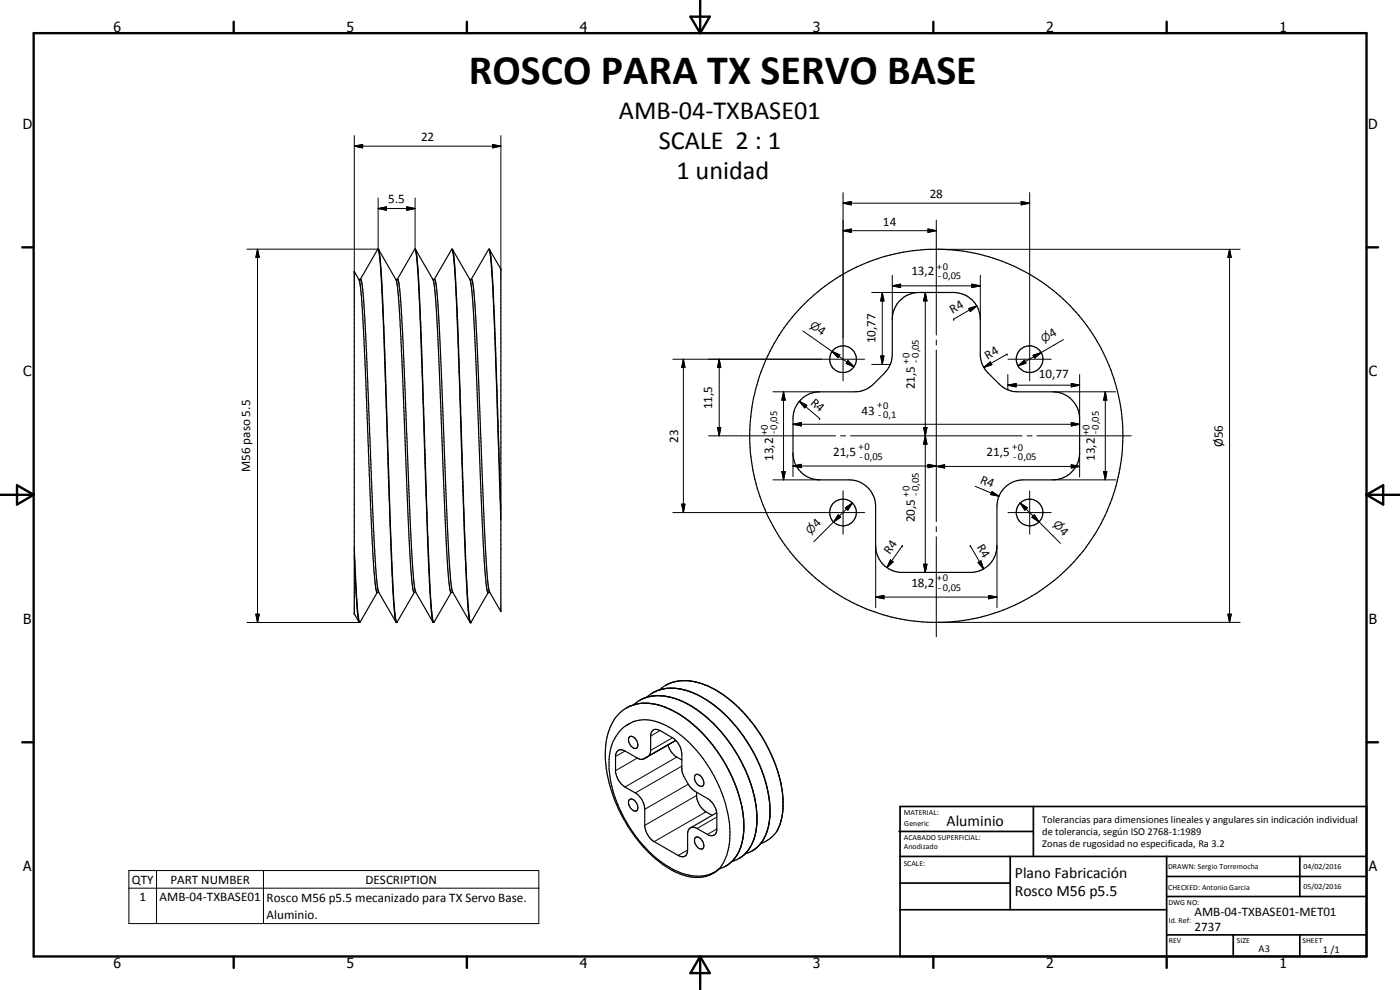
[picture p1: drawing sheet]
<svg xmlns="http://www.w3.org/2000/svg" width="420mm" height="297mm" viewBox="0 0 420 297" stroke-linecap="round" stroke-linejoin="round" font-family="sans-serif">
<g fill="none" stroke="#000" stroke-width=".35">
<path d="M113.4 74.8h.1M113.5 74.8h.1M113.6 74.8l5.3 9.2 .5 3.1 1 16.5 2.8 65.3a39.4 39.4 0 0 0 1 8.8h.6M113.6 74.8l.7 5.5 .9 17.9 2.3 67.6a198.9 198.9 0 0 0 1.1 19.3l.5 1.7M124.5 74.8h.2M124.7 74.8l.7 5 .7 14 2.9 80.9 .5 8.3 .6 3.7M124.7 74.8l5.3 9.2 .5 3.1 1.1 18.4 2.5 61.3a45.9 45.9 0 0 0 1.2 10.9h.6M135.6 74.8h.1M135.7 74.8l.3 1.3 .4 4.1 .4 6.7 3 83.9 .7 11.6 .6 4.3M135.8 74.8h-.3l-5.2 9M135.8 74.8l.5 3.3 .8 11.7 2.3 69.1 .8 19a37.9 37.9 0 0 0 1.1 8.8M135.8 74.8l5.3 9.2 .5 3.1 1.1 18.4 2.6 62 .8 9.2 .3 1h.6"/>
<path d="M146.7 74.8h.1M146.7 74.8l-5.3 9M146.7 74.8a26.3 26.3 0 0 1 .9 7.8l.9 17.5 1.8 54.2M146.8 74.8l.1 .1M146.9 74.8l3.4 5.9v102.8l-3.5-6-.5-4.4-1-17.1-2.7-63.3a35.7 35.7 0 0 0-1-8.9h-.6M146.9 74.9l.7 5.1 .8 14.5 1.9 58.6M107.7 83.8l.7 .1 .2 1 .8 8.4 2.7 65.5 1 16 .5 2.8 5.3 9.1M108.2 83.8l5.2-9 .3 .8 .3 2.5 .8 13.4 3 83.9 .7 9.6 .3 1.5 .3 .3M118.8 83.8l.6 .1 .3 1 .8 8.4 2.6 63.7 1.1 17.8 .5 2.7 5.3 9.2M119.2 83.8l5.3-9a3.5 3.5 0 0 1 .5 2.4l1 15.3 3 84.5a46.3 46.3 0 0 0 1 9.6l.1 .2M129.9 83.8l.6 .1a38.1 38.1 0 0 1 1 8.8l2.7 64.3 1.1 17.8 .5 2.7 5.2 9.2M270.2 90.1a8 8 0 0 1 5.6-2.3h10.4a7.9 7.9 0 0 1 8 8v11.1a8 8 0 0 0 2.3 5l3.4 3.3a7.6 7.6 0 0 0 5.6 2.4h10.5a8.1 8.1 0 0 1 8 8v10.4a8.1 8.1 0 0 1-8 8h-8.8a7.9 7.9 0 0 0-8 8v11.7a8 8 0 0 1-7.3 8h-21.8a8 8 0 0 1-7.3-8v-11.7a8 8 0 0 0-8-8h-8.8a8 8 0 0 1-8-8v-10.4a8 8 0 0 1 8-8h10.5a7.9 7.9 0 0 0 5.7-2.4l3.3-3.3a8.3 8.3 0 0 0 2.3-5.6v-10.5a8.2 8.2 0 0 1 2.4-5.7z"/>
<path d="M150.3 155.2v.8M106.3 166.5l.6 12.1 .4 5.2 .5 2.9M106.3 164.1l.7 14.9 .4 5 .4 2.5 .2 .2M113.2 177.7l-5.1 9h-.3M113.7 177.7l-.6-.1-.3-.9-.8-9.2-2.5-60.1-.9-16.8-.7-6.5-1.6-2.7v102.7l1.5 2.6M124.4 177.7l-5.3 9.1M135.5 177.7l-5.4 9.1M146.5 177.7l-5.2 9M326 164.1a56 56 0 0 0 4.3-59.9 56 56 0 0 0-52.4-29.4 56 56 0 0 0-46.6 81.7 56 56 0 0 0 94.7 7.6M141.1 186.7h.2M188 212.4h.1M188.4 212.2l-.4 .2"/>
<path d="M188.4 217.4l-.2 .1M188.8 217.2l-.4 .2M189.1 211.8a11.9 11.9 0 0 0-6.7 8.3 33.5 33.5 0 0 0 2.8 21.6 44.2 44.2 0 0 0 11.6 16 19.7 19.7 0 0 0 12.8 5.6 9.4 9.4 0 0 0 4.9-1.6M189.5 211.7l-.4 .1M191.2 211.2l-1.3 .4M191.9 210.2l-1.8 1.3M191.9 210.1v.1M192 211.1l-2.9 .7M192.3 209.9l-.4 .3M192.4 211l3.3 .1M192.7 209.7l-.4 .2M193.1 211l-1.8 .2"/>
<path d="M194 211a16.1 16.1 0 0 1 6 1.3M194 209.3l-.9 .2M195.8 207.9h.1M195.9 207.9l-1.9 1.3M195.9 211.2l2 .4 3.1 1.2M195.9 208.8l-1.6 .4M196.6 207.5l-.4 .2M196.8 208.7h1M196.8 208.7l-.4 .1M197.3 208.7l-2.9 .4-2.1 .8M197.7 208.7l.9 .1M197.9 207l-1.3 .5"/>
<path d="M198.2 208.8l2.8 .3M198.7 208.8l4.3 .9M199.3 206.7l-1.4 .3M200 212.3l1 .5M201 212.8l2.1 1.1M201 212.8l1.1 .5M201.2 206.5l-1.5 .1M201.3 209.3l1.7 .4M201.6 206.5h.5M202.2 206.5a19.4 19.4 0 0 1 5.8 1.4M202.5 213.5l2 1.2M203 209.7l3.4 1.5 2 1.3"/>
<path d="M203 209.7l1.4 .6M203.6 214.2l2.9 1.9 1.9 1.6M204.4 206.8l-1.4-.3a11.3 11.3 0 0 0-7.1 1.4M204.5 210.4l3.9 2.1M204.9 206.9a24.2 24.2 0 0 1 7.5 3.3M205.2 215.2a36.7 36.7 0 0 1 8.2 7.8M205.3 204.2a10.8 10.8 0 0 0-7.4 2.8M206.1 204.2l1.7 .2 2.8 .7M208.4 212.5l1.1 .7M208.5 208.1a39.5 39.5 0 0 1 17.5 17.5l.4 .7M208.7 218l1.5 1.4M209.5 213.2a41.9 41.9 0 0 1 9.9 10.2"/>
<path d="M209.5 213.1l3.8 3.2M210.6 205.1a30.1 30.1 0 0 1 10.2 6.4M210.6 205.1a13.1 13.1 0 0 0-10.8 .6M210.6 205.1a37.4 37.4 0 0 1 18.6 16.8l1.1 2.1M210.7 219.9l2.7 3.1M212.3 210.2l2.7 1.9 3.6 3.4M213.7 216.7l2.4 2.5 3.3 4.2M219.1 215.9a45.7 45.7 0 0 1 8.3 12.4 33.9 33.9 0 0 1 3.6 17.3l-.2 1.6-.7 2.5M221.7 212.4a44.4 44.4 0 0 1 13.3 27.5M185.2 225.4a1.81 1.81 0 0 1 2.4-.1l4.6 2.5a3.3 3.3 0 0 0 2.6-1.2l.5-1.5v-4.6a1.71 1.71 0 0 1 1-1.6 1.71 1.71 0 0 1 1.8 .3l3.6 2.1a6.2 6.2 0 0 1 2.9 4.9l.2 5.5 1.8 3.6 1.7 1.9 4 2.4a6.2 6.2 0 0 1 2.8 4.5v5a1.7 1.7 0 0 1-1 1.5 1.7 1.7 0 0 1-1.8-.2l-3.1-1.8a1.74 1.74 0 0 0-2-.2 1.74 1.74 0 0 0-.8 1.8v4.9a1.73 1.73 0 0 1-.9 1.8 1.73 1.73 0 0 1-2-.2l-7.2-4.2a6.2 6.2 0 0 1-2.8-4.5v-5.6a6.2 6.2 0 0 0-2.8-4.5l-3.1-1.8a6.6 6.6 0 0 1-2.9-4.5v-5zM188.8 221.2l.2-.1a1.96 1.96 0 0 1 2.3 1.5 1.1 1.1 0 0 1 .1 1.4 1.1 1.1 0 0 1-1.4 .4 2.82 2.82 0 0 1-1.3-3zM200.5 223.5a6.3 6.3 0 0 0 2.6 3.7l1.5 .8"/>
<path d="M202.8 222.2l-9.6 5.5M208.7 232.5a1.96 1.96 0 0 1 2.4 1.6 1.13 1.13 0 0 1-.6 1.9 2.5 2.5 0 0 1-1.8-3.5zM209.1 237.7a6.3 6.3 0 0 0 2.8 5.9l1.8 1M213.4 223a46.4 46.4 0 0 1 6.9 11.6M213.4 223l2.1 2.7 2.5 4.1M218.3 230.4l1.8 3.7 1.4 3.7M219.4 223.4l.4 .6M219.8 224l2.7 4.5 1.8 4 1.5 4.1 .6 2.6a27 27 0 0 1 .7 9l-.7 3.3M219.8 224a41.3 41.3 0 0 1 7.4 21M220.6 235.3l.9 2.5M221.5 237.8a30.2 30.2 0 0 1 1.7 8.9M221.5 237.8l.2 .6"/>
<path d="M221.7 238.4l.8 3.2M226.5 226.5l2.4 5.5M229 232.3l1.2 4 .8 4.5M230.7 224.7a35.1 35.1 0 0 1 4.1 19.8l-.2 .9M188.8 240a1.59 1.59 0 0 1 2.3 1.1 1.33 1.33 0 0 1-.6 2.3 2.63 2.63 0 0 1-1.7-3.4zM208.7 251.2a2.21 2.21 0 0 1 2.5 2.3l-.1 1a1.3 1.3 0 0 1-2.2-.8 2.04 2.04 0 0 1-.2-2.5zM215.1 243.8l-7.9 4.6M217.9 259.8h.1M218.3 259.5l-.3 .3M219 259.1l-.4 .2M220.5 257.5a8.8 8.8 0 0 1-4.7 3.2M220.9 257l-.3 .3"/>
<path d="M222.2 257.3l-.4 .3M222.3 254.2a10.8 10.8 0 0 1-2.7 4.4M222.3 254.2l-1.3 2.6M222.7 242.2l.2 1.3M222.7 252.9l-.4 1.3M223 244.1v.5a23.1 23.1 0 0 1-.3 8.3M223 256.7l-.6 .5M223.2 247v2.8l-.5 3.1M223.6 256.2l-.3 .3M223.7 256.2l-1.7 1.2-2.3 1M224.4 255.3l-.7 .9M225.5 253.5l-1.9 2.7"/>
<path d="M226.2 251.9l-.6 1.3M226.3 251.5l-.8 2.2-1 1.5M226.4 251.5l-.2 .4M226.6 254.7l-1 .7-2 .8M227.1 246.7l-.2 2.8-.6 2M227.2 246.1l-.1 .5M227.9 253.6l-2.1 1.7M227.9 253.6l-1.2 1M229.1 252l-1 1.3M229.4 251.2l-1.5 2.4M229.9 250.1l-.3 .9M231 241v4.4a15.7 15.7 0 0 1-1.9 6.4"/>
<path d="M233.2 249.4a9.9 9.9 0 0 1-4.9 3.7M234.6 245.4l-.5 1.7-.9 2.3M234.6 245.4l-.6 2.4-.8 1.6M235 241.9l-.4 3.5M214.5 261.7l-.6 .4M215.2 261.2l-.7 .5M215.8 260.6a15.6 15.6 0 0 0 3.3-11 40.7 40.7 0 0 0-17.5-31 13.6 13.6 0 0 0-11-2.2 12.2 12.2 0 0 0-7.8 11.5 38.6 38.6 0 0 0 11.5 27.1 23.3 23.3 0 0 0 14 7.8 10 10 0 0 0 6.9-1.6M215.8 260.6l-1.3 1.1M215.8 260.6l-.6 .6"/>
<circle cx="253" cy="107.8" r="4"/>
<circle cx="309" cy="107.8" r="4"/>
<circle cx="253" cy="153.8" r="4"/>
<circle cx="309" cy="153.8" r="4"/>
</g>
<g fill="#000">
<circle cx="135.6" cy="74.8" r=".18"/>
<circle cx="106.3" cy="81.4" r=".18"/>
<circle cx="108.2" cy="83.8" r=".18"/>
<circle cx="119.3" cy="83.8" r=".18"/>
<circle cx="146.5" cy="177.7" r=".18"/>
<circle cx="106.3" cy="184.1" r=".18"/>
<circle cx="141.3" cy="186.7" r=".18"/>
</g>
<g fill="none" stroke="#000" stroke-width=".3">
<path d="M106.3 43.9l2.5-.6v1.1zM106.3 43.9h44M106.3 40.7v40.7M113.5 59.4v15.4M124.6 59.4v15.4M147.8 43.3l2.5 .6-2.5 .5zM150.3 40.7v40M253 57.8v56.5M309 57.8v56.5M74.1 74.8h39.3M77.3 74.8l.5 2.5h-1zM77.3 74.8v112"/>
<path d="M113.5 62.6l2.5-.5v1zM113.5 62.6h11.1M122.1 62.1l2.5 .5-2.5 .5zM253 61l2.5-.5v1zM253 69.2l2.5-.5v1zM253 61h56M253 69.2h28M278.5 68.7l2.5 .5-2.5 .5zM281 66v34.5M281.1 74.8h91.1M306.5 60.5l2.5 .5-2.5 .5zM369 74.8l.5 2.5h-1z"/>
<path d="M369 74.8v111.9M240.9 99.3l8.8 6.2M261.6 87.8h14.2M264.8 87.8l.5 2.5h-1zM264.8 87.8v21.5M267.8 85.8l2.5-.5v1zM267.8 85.8h26.4M267.8 82.6v13.2M277.7 87.8l.5 2.5h-1zM277.7 87.8v83.8M286.2 95.8h.1M290.7 92.6l2.4-.8-1.9 1.7z"/>
<path d="M291.7 85.3l2.5 .5-2.5 .5zM293.1 91.8l-6.9 4M294.2 82.6v13.2M201.9 107.8h57.6M205.1 107.8l.5 2.5h-1zM205.1 107.8v46M215.8 107.8l.5 2.5h-1zM215.8 107.8v23M232 117.6h14M235.2 117.6l.5 2.5h-1.1zM235.2 117.6v26.4M249.7 105.5l2.3 1-.5 .8z"/>
<path d="M249.7 105.5l6.6 4.6M254.5 108.2l1.8 1.9-2.4-1zM261.6 109.3h5.6M264.3 106.8h1l-.5 2.5zM281 102v1.5M281 105v51.5M295.3 110.2l1.9-1.6 .5 .8zM302.2 106.3h.1M302.2 106.3l-6.9 3.9M302.5 115.6l2.5-.5v1zM302.5 115.6h21.5M302.5 112.4v4.6"/>
<path d="M302.5 107.8h13M305.5 109.8l2-1.7 .4 .9zM310 106.6l2.5-.8-2 1.6zM312.5 105.8l-7 4M316 117.6h18.9M319.1 101.9l-6.6 3.9M321.5 115.1l2.5 .5-2.5 .5zM324 112.4v13.2M331.7 117.6l.5 2.5h-1zM331.7 117.6v26.4M212.7 130.8h38.1M215.3 128.3h1l-.5 2.5z"/>
<path d="M238 127.3l2.5-.5v1zM238 139.8l2.5-.5v1zM238 127.3h86M238 139.8h43M238 136v7M239.9 120.4l2.2 1.2-.6 .8zM239.9 120.4l6.1 5.2M246 125.6h.1M252.3 130.8h1.5M255.3 130.8h51.4M277.2 128.3h1l-.5 2.5zM277.2 128.3l1 5h-1l1-5z"/>
<path d="M277.7 130.8l.5 2.5h-1zM278.5 139.3l2.5 .5-2.5 .5zM281 140l2.5-.6v1zM281 140h43M308.3 130.8h1.4M311.2 130.8h28.3M321.5 126.8l2.5 .5-2.5 .5zM321.5 139.4l2.5 .6-2.5 .4zM324 136v7.1M201.9 153.8h57.6M204.6 151.3h1l-.5 2.5zM232 144h14"/>
<path d="M234.6 141.5h1.1l-.5 2.5zM250.2 156.6l-6 6M251.6 154.5l.7 .7-2.1 1.4zM253 147.3v13M253.7 152.4l2.1-1.5-1.4 2.2zM255.8 150.9l-5.6 5.7M281 158v1.5M292.7 145.9l7.1 3M297.7 147.5l2.1 1.4-2.5-.5zM302.5 153.8h13M306.1 150.9l2.2 1.5-.7 .7zM306.1 150.9l12.2 12.1"/>
<path d="M309 147.3v13M310.4 154.5l1.4 2.1-2.1-1.4zM316 144h18.9M331.2 141.5h1l-.5 2.5zM262.8 179.2l2.5-.6v1.1zM262.8 179.2h36.4M262.8 163.7v18.6M267.2 168l.8 .6-1.8 1.7zM270.8 163.7h.1M270.8 163.7l-4.6 6.6M277.2 169.3h1l-.5 2.4zM277.2 169.3h1l-.5 2.3z"/>
<path d="M281 161v30.1M291.2 163.7h.1M291.2 163.7l4 7M293.5 168.8l.9-.5 .8 2.4zM296.7 178.6l2.5 .6-2.5 .5zM299.2 163.7v18.6M74.1 186.8h33.8M76.8 184.3h1l-.5 2.5zM281.1 186.7h91.1M368.5 184.3h1l-.5 2.4zM198.1 219.2l-2.8 1.7M187.6 225.3l-2.9 1.6"/>
<path d="M191.3 227.5l-6.6 3.7M194.5 227l8.3-4.8-9.6 5.5M201.8 221.4l-6.5 3.7M203.1 227.2l-15.5 8.9M204.6 229.9l-13.9 8M206.6 235.3l-13.1 7.5M209.1 238.7l-15.6 8.9M206.4 255.1l-2.9 1.6M211.9 243.6l-15.6 8.9M215.1 245.2l-5.9 3.4M215.1 248.8l-2.8 1.6M38.7 261.2h123v15.9h-123z"/>
<path d="M38.7 266.5h123M47 261.2v15.9M79.1 261.2v15.9"/>
</g>
<g fill="none" stroke="#000" stroke-width=".71">
<path d="M10.1 9.9h400v277.1h-400zM70.1 6.5v3.4M140.1 6.5v3.4M207.2 5h5.8l-2.9 4.9zM210.1 0v9.9M280.1 6.5v3.4M350.1 6.5v3.4M6.7 74.2h3.4M410.1 74.2h3.5M.1 148.5h10M5.1 145.6l5 2.9-5 2.9zM410.1 148.5h10"/>
<path d="M410.1 148.5l5-2.9v5.8zM6.7 222.7h3.4M410.1 222.7h3.5M70.1 287v3.4M140.1 287v3.4M210.1 287v10M210.1 287l2.9 5h-5.8zM280.1 287v3.4M350.1 287v3.4"/>
</g>
<g fill="none" stroke="#000" stroke-width=".51">
<path d="M269.8 249.5h40.3M270.1 242h140v45h-140zM270.1 257h140M303.2 257v16M310.1 242v15M350.1 257v30M390.1 257v12M270.1 265h33.1M270.1 273h80M350.1 269h60M350.1 263h60M350.1 280.5h60"/>
<path d="M370.1 280.5v6.5M390.1 280.5v6.5"/>
</g>
<g fill="#000">
<path d="M106.3 43.9l2.5-.6v1.1zM147.8 43.3l2.5 .6-2.5 .5zM77.3 74.8l.5 2.5h-1zM113.5 62.6l2.5-.5v1zM122.1 62.1l2.5 .5-2.5 .5zM253 61l2.5-.5v1zM253 69.2l2.5-.5v1zM278.5 68.7l2.5 .5-2.5 .5zM306.5 60.5l2.5 .5-2.5 .5zM369 74.8l.5 2.5h-1zM264.8 87.8l.5 2.5h-1zM267.8 85.8l2.5-.5v1z"/>
<path d="M277.7 87.8l.5 2.5h-1zM290.7 92.6l2.4-.8-1.9 1.7zM291.7 85.3l2.5 .5-2.5 .5zM205.1 107.8l.5 2.5h-1zM215.8 107.8l.5 2.5h-1zM249.7 105.5l2.3 1-.5 .8zM254.5 108.2l1.8 1.9-2.4-1zM264.3 106.8h1l-.5 2.5zM295.3 110.2l1.9-1.6 .5 .8zM302.5 115.6l2.5-.5v1zM305.5 109.8l2-1.7 .4 .9zM310 106.6l2.5-.8-2 1.6z"/>
<path d="M321.5 115.1l2.5 .5-2.5 .5zM215.3 128.3h1l-.5 2.5zM235.2 117.6l.5 2.5h-1.1zM238 127.3l2.5-.5v1zM238 139.8l2.5-.5v1zM239.9 120.4l2.2 1.2-.6 .8zM277.2 128.3h1l-.5 2.5zM277.7 130.8l.5 2.5h-1zM281 140l2.5-.6v1zM321.5 126.8l2.5 .5-2.5 .5zM331.7 117.6l.5 2.5h-1zM204.6 151.3h1l-.5 2.5z"/>
<path d="M234.6 141.5h1.1l-.5 2.5zM251.6 154.5l.7 .7-2.1 1.4zM253.7 152.4l2.1-1.5-1.4 2.2zM278.5 139.3l2.5 .5-2.5 .5zM297.7 147.5l2.1 1.4-2.5-.5zM306.1 150.9l2.2 1.5-.7 .7zM310.4 154.5l1.4 2.1-2.1-1.4zM321.5 139.4l2.5 .6-2.5 .4zM331.2 141.5h1l-.5 2.5zM262.8 179.2l2.5-.6v1.1zM267.2 168l.8 .6-1.8 1.7zM277.2 169.3h1l-.5 2.4z"/>
<path d="M293.5 168.8l.9-.5 .8 2.4zM296.7 178.6l2.5 .6-2.5 .5zM76.8 184.3h1l-.5 2.5zM368.5 184.3h1l-.5 2.4z"/>
</g>
<text font-size="12.6" x="140.7" y="25.1">ROSCO PARA TX SERVO BASE</text>
<g font-size="7.9">
<text x="185.7" y="35.6">AMB-04-TXBASE01</text>
<text x="197.7" y="44.6">SCALE 2 : 1</text>
<text x="203" y="53.6">1 unidad</text>
</g>
<g font-size="4.7">
<text x="284.1" y="247.9">Aluminio</text>
<text x="304.6" y="263.5">Plano Fabricación</text>
<text x="304.6" y="268.9">Rosco M56 p5.5</text>
</g>
<g font-size="4.2">
<text x="34" y="9.6">6</text>
<text x="104" y="9.6">5</text>
<text x="174" y="9.6">4</text>
<text x="244" y="9.6">3</text>
<text x="314" y="9.6">2</text>
<text x="384" y="9.6">1</text>
<text x="6.8" y="38.7">D</text>
<text x="410.6" y="38.7">D</text>
<text x="7" y="112.9">C</text>
<text x="410.8" y="112.9">C</text>
<text x="7" y="187.1">B</text>
<text x="410.8" y="187.1">B</text>
<text x="7" y="261.4">A</text>
<text x="410.8" y="261.4">A</text>
<text x="34" y="290.4">6</text>
<text x="104" y="290.4">5</text>
<text x="174" y="290.4">4</text>
<text x="244" y="290.4">3</text>
<text x="314" y="290.4">2</text>
<text x="384" y="290.4">1</text>
</g>
<g font-size="3.9">
<text x="126.4" y="42.4">22</text>
<text x="279" y="59.4">28</text>
<text x="116.5" y="61">5.5</text>
<text x="265" y="67.7">14</text>
<text x="273.5" y="82.6">13,2</text>
<text x="285.9" y="94.2" transform="rotate(-30 285.9 94.2)">R4</text>
<text x="245.1" y="99.6" transform="rotate(35 245.1 99.6)">4</text>
<text x="315.7" y="101.4" transform="rotate(-30 315.7 101.4)">4</text>
<text x="262.7" y="103" transform="rotate(-90 262.7 103)">10,77</text>
<text x="296.4" y="107.9" transform="rotate(-30 296.4 107.9)">R4</text>
<text x="311.8" y="113.5">10,77</text>
<text x="274.6" y="116.8" transform="rotate(-90 274.6 116.8)">21,5</text>
<text x="213.7" y="122.8" transform="rotate(-90 213.7 122.8)">11,5</text>
<text x="243" y="121.1" transform="rotate(40 243 121.1)">R4</text>
<text x="258.6" y="124.5">43</text>
<text x="203.6" y="132.8" transform="rotate(-90 203.6 132.8)">23</text>
<text x="250" y="136.7">21,5</text>
<text x="296.1" y="136.8">21,5</text>
<text x="367" y="134.1" transform="rotate(-90 367 134.1)">Ø56</text>
<text x="75.1" y="141.6" transform="rotate(-90 75.1 141.6)">M56 paso 5.5</text>
<text x="232" y="138.3" transform="rotate(-90 232 138.3)">13,2</text>
<text x="328.5" y="138.3" transform="rotate(-90 328.5 138.3)">13,2</text>
<text x="294" y="144.8" transform="rotate(22 294 144.8)">R4</text>
<text x="245.2" y="158.5" transform="rotate(-45 245.2 158.5)">4</text>
<text x="274.6" y="156.8" transform="rotate(-90 274.6 156.8)">20,5</text>
<text x="317.8" y="159.6" transform="rotate(45 317.8 159.6)">4</text>
<text x="267" y="166.5" transform="rotate(-55 267 166.5)">R4</text>
<text x="293.1" y="164" transform="rotate(60 293.1 164)">R4</text>
<text x="273.5" y="176">18,2</text>
<text x="39.6" y="265.1">QTY</text>
<text x="51.1" y="265.1">PART NUMBER</text>
<text x="109.7" y="265.1">DESCRIPTION</text>
<text x="41.9" y="270.4">1</text>
<text x="47.9" y="270.4">AMB-04-TXBASE01</text>
<text x="80" y="270.5">Rosco M56 p5.5 mecanizado para TX Servo Base.</text>
<text x="80" y="275.8">Aluminio.</text>
<text x="358.5" y="275">AMB-04-TXBASE01-MET01</text>
<text x="358.5" y="279.4">2737</text>
</g>
<g font-size="3.3">
<text x="242.8" y="98" transform="rotate(35 242.8 98)">n</text>
<text x="313.3" y="102.8" transform="rotate(-30 313.3 102.8)">n</text>
<text x="243.2" y="160.5" transform="rotate(-45 243.2 160.5)">n</text>
<text x="315.8" y="157.6" transform="rotate(45 315.8 157.6)">n</text>
</g>
<g font-size="3.1">
<text x="281.2" y="80.9">+0</text>
<text x="281.5" y="83.8">-0,05</text>
<text x="272.9" y="109.1" transform="rotate(-90 272.9 109.1)">+0</text>
<text x="275.7" y="108.8" transform="rotate(-90 275.7 108.8)">-0,05</text>
<text x="263.3" y="122.5">+0</text>
<text x="263.6" y="125.4">-0,1</text>
<text x="230.3" y="130.6" transform="rotate(-90 230.3 130.6)">+0</text>
<text x="233.2" y="130.3" transform="rotate(-90 233.2 130.3)">-0,05</text>
<text x="326.8" y="130.6" transform="rotate(-90 326.8 130.6)">+0</text>
<text x="329.7" y="130.3" transform="rotate(-90 329.7 130.3)">-0,05</text>
<text x="257.7" y="135">+0</text>
<text x="258" y="137.9">-0,05</text>
<text x="303.8" y="135.1">+0</text>
<text x="304.1" y="138">-0,05</text>
<text x="272.9" y="149.1" transform="rotate(-90 272.9 149.1)">+0</text>
<text x="275.7" y="148.8" transform="rotate(-90 275.7 148.8)">-0,05</text>
<text x="281.2" y="174.3">+0</text>
<text x="281.5" y="177.2">-0,05</text>
<text x="312.7" y="246.8">Tolerancias para dimensiones lineales y angulares sin indicación individual</text>
<text x="312.7" y="250.4">de tolerancia, según ISO 2768-1:1989</text>
<text x="312.7" y="254">Zonas de rugosidad no especificada, Ra 3.2</text>
<text x="377.7" y="285.6">A3</text>
<text x="397" y="285.9">1 /1</text>
</g>
<g font-size="2.4">
<text x="271.2" y="244.4">MATERIAL:</text>
<text x="271.3" y="252">ACABADO SUPERFICIAL:</text>
<text x="271.4" y="247.9">Generic</text>
<text x="271.3" y="254.6">Anodizado</text>
<text x="271.2" y="259.7">SCALE:</text>
<text x="350.6" y="260.8">DRAWN: Sergio Torremocha</text>
<text x="391.2" y="260.6">04/02/2016</text>
<text x="350.6" y="267">CHECKED: Antonio Garcia</text>
<text x="391.2" y="266.7">05/02/2016</text>
<text x="350.6" y="271.4">DWG NO:</text>
<text x="350.8" y="276.9">Id. Ref:</text>
<text x="350.8" y="282.8">REV</text>
<text x="371.2" y="282.9">SIZE</text>
<text x="390.9" y="282.9">SHEET</text>
</g>
</svg>
